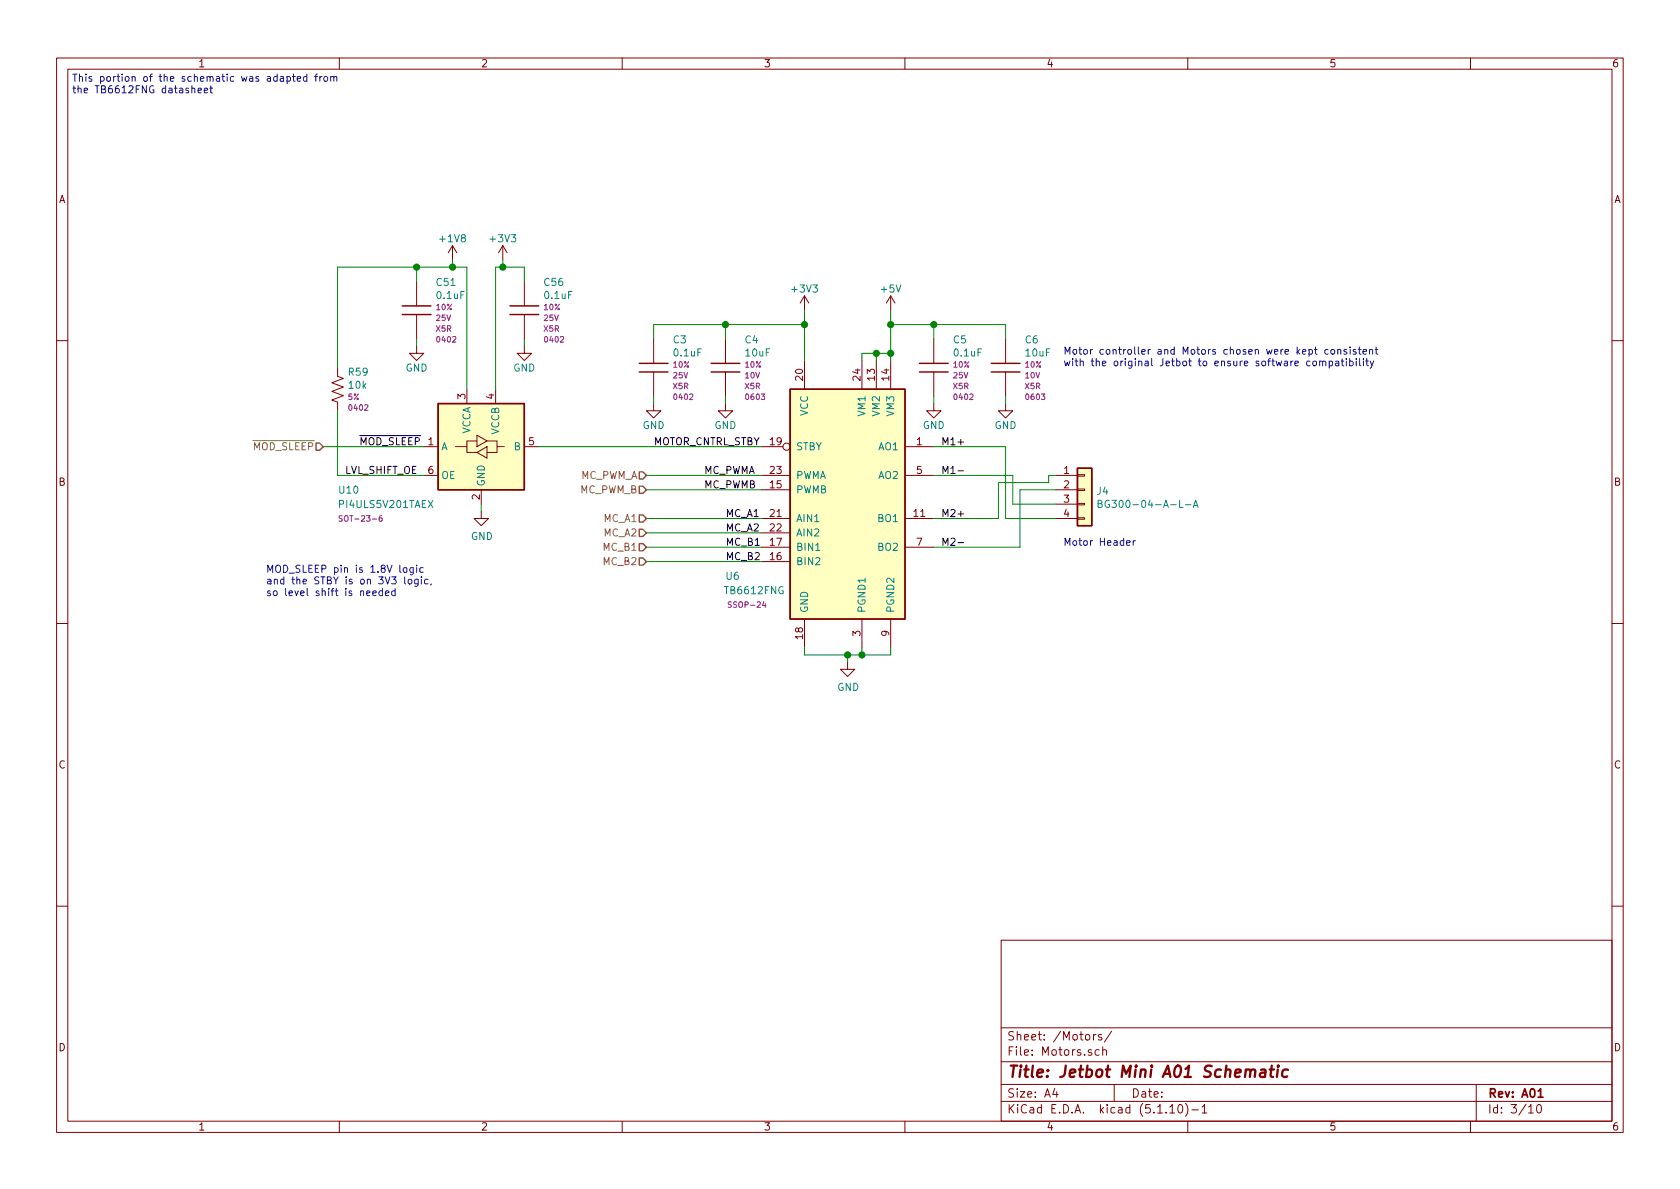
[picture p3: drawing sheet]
<svg xmlns="http://www.w3.org/2000/svg" width="297mm" height="210mm" viewBox="0 0 297 210" stroke-linecap="round" stroke-linejoin="round" font-family="sans-serif">
<g fill="none" stroke="#840000" stroke-width=".18">
<path d="M10 10.3h277v189.9h-277zM12 12.2h273v186.1h-273zM60 10.3v1.9M110 10.3v1.9M160 10.3v1.9M210 10.3v1.9M260 10.3v1.9M73.7 49.8v4.3M73.7 55.6v4.3M80 43.4l-.8 1.3M80 43.4v2.6M80 43.4l.8 1.3"/>
<path d="M88.9 43.4l-.8 1.3M88.9 43.4v2.6M88.9 43.4l.8 1.3M92.7 49.8v4.3M92.7 55.6v4.3M115.6 59.9v4.4M128.3 59.9v4.4M142.2 52.3v2.6M142.2 52.3l-.7 1.3M142.2 52.3l.8 1.3M157.5 52.3v2.6M157.5 52.3l-.8 1.3"/>
<path d="M157.5 52.3l.7 1.3M165.1 59.9v4.4M177.8 59.9v4.4M10 60.2h2M59.7 65v1.5l1 .4-2 .8 2 .7-2 .8 2 .8-2 .7 1 .4v1.5M73.7 61.2v1.3h1.2l-1.2 1.2-1.3-1.2h1.3M74.9 79h2.6M80.5 79h2v1h1.8M82.5 68.8v2.6M84.3 78h-1.8v1M84.3 77l1.8 1-1.8 1zM86.1 78h1.8v1h1.3"/>
<path d="M87.6 68.8v2.6M87.9 79v1h-1.8M92.7 61.2v1.3h1.3l-1.3 1.2-1.3-1.2h1.3M92.7 79h2.5M115.6 71.4v1.2h1.2l-1.2 1.3-1.3-1.3h1.3M115.6 65.8v4.3M128.3 71.4v1.2h1.2l-1.2 1.3-1.3-1.3h1.3M128.3 65.8v4.3M134.6 79h3.8M142.2 63.7v5.1M152.4 63.7v5.1M154.9 63.7v5.1"/>
<path d="M157.5 63.7v5.1M160 79h5.1M165.1 71.4v1.2h1.3l-1.3 1.3-1.3-1.3h1.3M165.1 65.8v4.3M177.8 71.4v1.2h1.3l-1.3 1.3-1.3-1.3h1.3M177.8 65.8v4.3M285 60.2h2M74.9 84.1h2.6M84.3 80l1.8-1v2zM85.1 90.4v1.3h1.3l-1.3 1.3-1.3-1.3h1.3M85.1 86.6v2.5M134.6 91.7h5.1"/>
<path d="M134.6 86.6h5.1M134.6 99.3h5.1M134.6 96.8h5.1M134.6 94.2h5.1M134.6 84.1h5.1M160 91.7h5.1M160 96.8h5.1M160 84.1h5.1M186.7 91.7h3.8M186.7 86.6h3.8M186.7 84.1h3.8M186.7 89.1h3.8"/>
<path d="M190.5 91.6h1.3v.2h-1.3zM190.5 89h1.3v.3h-1.3zM190.5 86.5h1.3v.2h-1.3zM190.5 83.9h1.3v.3h-1.3zM10 110.3h2M142.2 109.5v5M149.9 117.1v1.3h1.2l-1.2 1.2-1.3-1.2h1.3M152.4 109.5v5M157.5 109.5v5M285 110.3h2M10 160.2h2M177 166.3h108v32h-108z"/>
<path d="M285 160.2h2M60 198.3v1.9M110 198.3v1.9M160 198.3v1.9M177 194.8h108M177 191.8h108M177 187.8h108M177 181.8h108M186.5 192.5l-.4 1h1M186.8 193v1M193.3 182.9v1M193.8 182.9l-.3 .1-.2 .2"/>
<path d="M194.3 185.7l-.4-.1-.3 .3 .1 .6 .2 .1 .4-.1M194.8 183a.37 .37 0 0 0-.6 .1l.1 .3 .5 .1v.1l-.2 .3-.4-.1M195 185.7a.37 .37 0 0 1 .6 .1v.8M195 185.1v1.5M196.5 182.3l-1.2 2M197 191.8v3M206.8 195.8l.5-.5v1.5M206.8 196.8h.9M208.5 195.4l.1-.1a.8 .8 0 0 1 .5 .8 .8 .8 0 0 1-.5 .7 1 1 0 0 1-.1-1.4zM209.6 195.1a1.71 1.71 0 0 1 0 2.3M210 198.3v1.9M210.7 196.3h1.2"/>
<path d="M212.5 195.8l.5-.5v1.5M212.5 196.8h.9M260 198.3v1.9M261 191.8v6.5M270.3 195.8l.4-.5v1.5M270.3 196.8h.8M271.8 195.5l.4-.2a.94 .94 0 0 1 0 1.5 .79 .79 0 0 1-.4-1.3z"/>
<circle cx="139.1" cy="79" r=".63"/>
</g>
<path d="M272 193l.4-.5v1.5M272 194h.8" fill="none" stroke="#840000" stroke-width=".3"/>
<path d="M221.1 189.4a.47 .47 0 0 1 .4-.3 .47 .47 0 0 1 .5 .3l-.2 1M223 189.2h.7l-.1 1.2M223.8 189.6l-.7 .1a.4 .4 0 0 0-.4 .3 .4 .4 0 0 0 .3 .4l.7-.1M224.5 189.1h.7M224.9 188.4l-.3 1.8 .1 .1 .4 .1M225.9 189.1l-.1 1.3M226 188.4v.2M227.7 189.2a.68 .68 0 0 0-1 .3v.8l.3 .1 .6-.1" fill="none" stroke="#840000" stroke-width=".41"/>
<g fill="#ffffc2" stroke="#ffffc2" stroke-width=".18">
<path d="M139.7 68.8h20.3v40.7h-20.3z"/>
<path d="M190.5 82.8h2.5v10.2h-2.5z"/>
<path d="M77.5 71.4h15.2v15.2h-15.2z"/>
</g>
<g fill="none" stroke="#840000" stroke-width=".25">
<path d="M71.1 55.6h5.1M71.1 54.1h5.1M90.2 55.6h5M90.2 54.1h5M77.5 71.4h15.2v15.2h-15.2zM113 65.8h5.1M113 64.3h5.1M125.7 65.8h5.1M125.7 64.3h5.1M139.7 68.8h20.3v40.7h-20.3zM162.6 65.8h5M162.6 64.3h5"/>
<path d="M175.3 65.8h5M175.3 64.3h5M190.5 82.8h2.5v10.2h-2.5z"/>
</g>
<path d="M144.2 97.3h.8M194.2 89.1l.5-.1 .1-.2v-.2l-.6-.1v1.2h.5l.1-.1 .1-.3-.3-.2M196.1 88.5a.59 .59 0 0 0-.7 .6 .59 .59 0 0 0 .7 .6l.1-.5h-.3M209.6 89.2h1M211 89.7l.4-1.2 .4 1.2M211.1 89.4h.6" fill="none" stroke="#008484" stroke-width=".18"/>
<path d="M60.5 91.2l-.5 .1a.41 .41 0 0 0 .5 .5l-.1 .3h-.5M67.5 91.2h-.3l-.1 .2-.1 .6 .2 .2 .3-.1 .1-.4-.2-.1-.4 .1M129.3 106.5h-.5a.41 .41 0 0 0 .5 .5l-.1 .4h-.4" fill="none" stroke="#840084" stroke-width=".18"/>
<g fill="none" stroke="#008400" stroke-width=".18">
<path d="M73.7 47.2v2.6M73.7 59.9v1.3M80 46v1.2M88.9 46v1.2M92.7 49.8v-2.6h-5.1v21.6M92.7 59.9v1.3M128.3 57.4v2.5M142.2 57.4h-26.6v2.5M142.2 54.9v8.8M157.5 57.4h20.3v2.5M157.5 54.9v8.8M165.1 57.4v2.5"/>
<path d="M57.1 79h17.8M59.7 72.6v11.5h15.2M59.7 65v-17.8h22.8v21.6M95.2 79h39.4M115.6 70.1v1.3M128.3 70.1v1.3M154.9 62.5v1.2M157.5 62.5h-5.1v1.2M165.1 79h12.7v12.7h8.9M165.1 70.1v1.3M177.8 70.1v1.3M85.1 89.1v1.3"/>
<path d="M114.3 96.8h20.3M114.3 86.6h20.3M114.3 84.1h20.3M114.3 91.7h20.3M114.3 99.3h20.3M114.3 94.2h20.3M165.1 84.1h14v5h7.6M186.7 86.6h-6.4v10.2h-15.2M186.7 84.1h-1.3v1.2h-8.9v6.4h-11.4M142.2 114.5v1.3h15.3v-1.3M149.9 115.8v1.3M152.4 114.5v1.3"/>
</g>
<path d="M55.9 78.4h.6l.6 .6-.6 .6h-.6zM113 98.7h.7l.6 .6-.6 .6h-.7zM113 96.1h.7l.6 .7-.6 .6h-.7zM113 93.6h.7l.6 .6-.6 .7h-.7zM113 91.1h.7l.6 .6-.6 .6h-.7zM113 86h.7l.6 .6-.6 .6h-.7zM113 83.4h.7l.6 .7-.6 .6h-.7z" fill="none" stroke="#848400" stroke-width=".25"/>
<path d="M169.4 96h1M169.4 83.3h1" fill="none" stroke="#000" stroke-width=".18"/>
<g fill="none" stroke="#0000c2" stroke-width=".18">
<path d="M33.9 15.7l.2-.1h.3l.1 .8M35 16l.6-.1v-.3h-.4l-.2 .2 .1 .6h.5M36.1 16l.6-.1v-.3h-.4l-.2 .2 .1 .6h.5M37.1 15.6h.5M37.3 15.2v1.1l.3 .1M50.7 13.6l.4-.1 .3 .3-.2 .5h-.5M50.7 13.5v1.3M51.7 13.5h.5M51.9 13.1v1.1l.3 .2M52.6 13.9l.6-.1-.1-.2-.4-.1-.1 .2v.6h.5M54.3 13.6l-.4-.1-.3 .3 .2 .5h.5M54.3 13.1v1.3"/>
<path d="M55.7 13.5h.4M56.1 13.1l-.3 .2v1.1M56.5 13.5v.9M56.9 13.5l-.4 .3M57.4 13.6l.3-.1 .2 .3v.3l-.2 .3-.3-.1-.1-.2zM58.5 13.7l.2-.2 .3 .1v.8M58.5 13.5v.9M59 13.7l.2-.2 .3 .1 .1 .8M231.6 63.9l-.3-.1-.3 .3 .1 .5h.5M232.2 63.9l.3-.1 .2 .2v.6l-.3 .1-.3-.2zM233.3 64l.2-.2 .3 .1 .1 .8M233.3 63.8v.9"/>
<path d="M233.9 64l.1-.2 .3 .1 .1 .8M234.8 61.8h-.3l-.3 .2 .1 .6h.5M235 63.9l.4-.1 .2 .3-.1 .5h-.5M235 63.8v1.3M235.4 61.8h.3l.3 .2-.1 .6h-.3l-.3-.2zM236.2 63.9h.5v.8M236.5 61.9l.2-.1h.3l.1 .8M236.5 61.8v.8M236.7 64.2h-.4l-.2 .2 .1 .2h.5M237.1 63.8h.5M237.3 63.4v1.1l.3 .2M238 63.4v.1"/>
<path d="M238 63.8v.9M238.1 61.8h-.3l-.2 .2 .1 .1 .4 .2v.3h-.5M238.6 63.9l.4-.1 .2 .3-.1 .5h-.5M238.6 63.4v1.3M238.7 61.4v.1M238.7 61.8v.8M239.7 61.8h-.3l-.2 .2 .1 .1 .4 .2v.3h-.5M239.8 63.4v.1M239.8 63.8v.9M240.2 61.8h.4M240.3 61.4v1.1l.3 .1M240.4 63.4v1.1l.2 .2"/>
<path d="M241 62.2l.6-.1v-.3h-.4l-.2 .2 .1 .6h.5M241.1 63.4v.1M241.1 63.8v.9M241.5 63.8h.5M241.7 63.4v1.1l.3 .2M242.1 61.9l.2-.1h.3l.1 .8M242.1 61.8v.8M242.3 63.8l.3 .9M242.9 63.8l-.5 1.2-.1 .1M243.1 61.8h.5M243.3 61.4v1.1l.3 .1M73.7 99.9v.2"/>
<path d="M199.2 96l.6-.1-.1-.2-.3-.1-.2 .2 .1 .6h.4M200.4 95.6v.8M200.7 95.6l-.3 .2M64.8 104.9l.6-.1v-.3h-.4l-.2 .2 .1 .6h.5M65.9 104.9l.6-.1v-.3h-.4l-.2 .2 .1 .6h.5M67.6 104.5h-.3l-.3 .2 .1 .6h.5M67.6 104.1v1.2M68.1 104.9l.7-.1-.1-.3h-.3l-.3 .2 .1 .6h.5M69.8 104.5h-.3l-.3 .2 .2 .6h.4M69.8 104.1v1.2M71.4 100.4h.3l.2 .1v.7h-.3l-.3-.2zM71.6 102v1.1l.1 .2"/>
<path d="M72.3 102.5l.3-.1 .2 .3-.1 .5-.3 .1-.2-.2zM73.1 100.4l-.1 1.1-.2 .1h-.3M73.1 100.4h-.4l-.2 .2 .1 .6h.5M73.7 100.4v.8M73.9 102.4v1l-.2 .3-.3-.1M73.9 102.5l-.4-.1-.2 .3 .1 .5h.5M74.5 102v.1M74.5 102.4v.9M74.8 100.4h-.4l-.2 .2 .1 .6h.5M75.7 102.5l-.4-.1-.2 .3 .1 .5h.5M76.3 103.2l-.2 .2"/>
</g>
<g fill="#008400" stroke="#008400" stroke-width=".25">
<circle cx="128.3" cy="57.4" r=".51"/>
<circle cx="142.2" cy="57.4" r=".51"/>
<circle cx="73.7" cy="47.2" r=".51"/>
<circle cx="157.5" cy="57.4" r=".51"/>
<circle cx="165.1" cy="57.4" r=".51"/>
<circle cx="88.9" cy="47.2" r=".51"/>
<circle cx="80" cy="47.2" r=".51"/>
<circle cx="154.9" cy="62.5" r=".51"/>
<circle cx="157.5" cy="62.5" r=".51"/>
<circle cx="149.9" cy="115.8" r=".51"/>
<circle cx="152.4" cy="115.8" r=".51"/>
</g>
<text font-size="2.8" fill="#840000" x="178" y="190.5">Title: Jetbot Mini A01 Schematic</text>
<g font-size="2.1" fill="#840000">
<text x="178" y="184">Sheet: /Motors/</text>
<text x="178" y="186.7">File: Motors.sch</text>
<text x="178" y="196.9">KiCad E.D.A. kicad (5.1.10)-1</text>
<text x="178" y="194.1">Size: A4</text>
<text x="200" y="194.1">Date:</text>
<text x="263" y="194.1">Rev: A01</text>
<text x="263" y="196.9">Id: 3/10</text>
</g>
<g font-size="1.8" fill="#840000">
<text x="35" y="11.9">1</text>
<text x="85" y="11.9">2</text>
<text x="135" y="11.9">3</text>
<text x="185" y="11.9">4</text>
<text x="235" y="11.9">5</text>
<text x="285" y="11.9">6</text>
<text x="10.4" y="35.9">A</text>
<text x="285.4" y="35.9">A</text>
<text x="82.3" y="70.6" transform="rotate(-90 82.3 70.6)">3</text>
<text x="87.4" y="70.6" transform="rotate(-90 87.4 70.6)">4</text>
<text x="142" y="67.3" transform="rotate(-90 142 67.3)">20</text>
<text x="152.1" y="67.3" transform="rotate(-90 152.1 67.3)">24</text>
<text x="154.7" y="67.3" transform="rotate(-90 154.7 67.3)">13</text>
<text x="157.2" y="67.3" transform="rotate(-90 157.2 67.3)">14</text>
<text x="75.7" y="78.7">1</text>
<text x="75.7" y="83.8">6</text>
<text x="93.5" y="78.7">5</text>
<text x="136.2" y="78.7">19</text>
<text x="136.2" y="83.8">23</text>
<text x="162.1" y="78.7">1</text>
<text x="162.1" y="83.8">5</text>
<text x="188.1" y="83.8">1</text>
<text x="10.4" y="85.9">B</text>
<text x="84.8" y="88.4" transform="rotate(-90 84.8 88.4)">2</text>
<text x="136.2" y="86.4">15</text>
<text x="188.1" y="86.4">2</text>
<text x="188.1" y="88.9">3</text>
<text x="285.4" y="85.9">B</text>
<text x="136.2" y="91.4">21</text>
<text x="136.2" y="94">22</text>
<text x="161.6" y="91.4">11</text>
<text x="188.1" y="91.4">4</text>
<text x="136.2" y="99.1">16</text>
<text x="136.2" y="96.5">17</text>
<text x="162.1" y="96.5">7</text>
<text x="142" y="113" transform="rotate(-90 142 113)">18</text>
<text x="152.1" y="112.5" transform="rotate(-90 152.1 112.5)">3</text>
<text x="157.2" y="112.5" transform="rotate(-90 157.2 112.5)">9</text>
<text x="10.4" y="135.9">C</text>
<text x="285.4" y="135.9">C</text>
<text x="10.4" y="185.9">D</text>
<text x="285.4" y="185.9">D</text>
<text x="35" y="199.9">1</text>
<text x="85" y="199.9">2</text>
<text x="135" y="199.9">3</text>
<text x="185" y="199.9">4</text>
<text x="235" y="199.9">5</text>
<text x="285" y="199.9">6</text>
</g>
<g font-size="1.8" fill="#0000c2">
<text x="12.7" y="14.4">This portion of the schematic was adapted from</text>
<text x="12.7" y="16.5">the TB6612FNG datasheet</text>
<text x="188" y="62.7">Motor controller and Motors chosen were kept consistent</text>
<text x="188" y="64.8">with the original Jetbot to ensure software compatibility</text>
<text x="47" y="101.3">MOD_SLEEP pin is 1.8V logic</text>
<text x="188" y="96.5">Motor Header</text>
<text x="47" y="103.3">and the STBY is on 3V3 logic,</text>
<text x="47" y="105.4">so level shift is needed</text>
</g>
<g font-size="1.8" fill="#008484">
<text x="77.9" y="42.8">+1V8</text>
<text x="86.8" y="42.8">+3V3</text>
<text x="77.2" y="50.6">C51</text>
<text x="77.3" y="52.9">0.1uF</text>
<text x="96.3" y="50.6">C56</text>
<text x="96.4" y="52.9">0.1uF</text>
<text x="140.2" y="51.7">+3V3</text>
<text x="155.9" y="51.7">+5V</text>
<text x="71.7" y="65.7">GND</text>
<text x="90.8" y="65.7">GND</text>
<text x="119.1" y="60.7">C3</text>
<text x="119.3" y="63">0.1uF</text>
<text x="131.8" y="60.7">C4</text>
<text x="131.9" y="63">10uF</text>
<text x="168.6" y="60.7">C5</text>
<text x="168.8" y="63">0.1uF</text>
<text x="181.3" y="60.7">C6</text>
<text x="181.4" y="63">10uF</text>
<text x="61.7" y="66.4">R59</text>
<text x="61.7" y="68.8">10k</text>
<text x="83.2" y="76.9" transform="rotate(-90 83.2 76.9)">VCCA</text>
<text x="88.3" y="76.9" transform="rotate(-90 88.3 76.9)">VCCB</text>
<text x="113.6" y="75.9">GND</text>
<text x="126.3" y="75.9">GND</text>
<text x="142.9" y="73.6" transform="rotate(-90 142.9 73.6)">VCC</text>
<text x="153" y="73.5" transform="rotate(-90 153 73.5)">VM1</text>
<text x="155.6" y="73.5" transform="rotate(-90 155.6 73.5)">VM2</text>
<text x="158.1" y="73.5" transform="rotate(-90 158.1 73.5)">VM3</text>
<text x="163.1" y="75.9">GND</text>
<text x="175.8" y="75.9">GND</text>
<text x="78" y="79.6">A</text>
<text x="90.9" y="79.6">B</text>
<text x="140.7" y="79.6">STBY</text>
<text x="155.4" y="79.6">AO1</text>
<text x="60" y="87.3">U10</text>
<text x="60.2" y="89.8">PI4ULS5V201TAEX</text>
<text x="78" y="84.7">OE</text>
<text x="85.7" y="86.1" transform="rotate(-90 85.7 86.1)">GND</text>
<text x="140.7" y="87.2">PWMB</text>
<text x="140.7" y="84.7">PWMA</text>
<text x="155.4" y="84.7">AO2</text>
<text x="194" y="87.5">J4</text>
<text x="196.1" y="89.8">BG300-04-A-L-A</text>
<text x="83.3" y="95.5">GND</text>
<text x="140.7" y="92.3">AIN1</text>
<text x="140.7" y="94.9">AIN2</text>
<text x="155.4" y="92.3">BO1</text>
<text x="140.7" y="99.9">BIN2</text>
<text x="140.7" y="97.4">BIN1</text>
<text x="155.4" y="97.4">BO2</text>
<text x="128.3" y="105.1">TB6612FNG</text>
<text x="128.4" y="102.5">U6</text>
<text x="142.9" y="108.5" transform="rotate(-90 142.9 108.5)">GND</text>
<text x="153" y="108.5" transform="rotate(-90 153 108.5)">PGND1</text>
<text x="158.1" y="108.5" transform="rotate(-90 158.1 108.5)">PGND2</text>
<text x="148" y="122.2">GND</text>
</g>
<g font-size="1.8" fill="#848400">
<text x="44.7" y="79.6">MOD_SLEEP</text>
<text x="102.5" y="87.2">MC_PWM_B</text>
<text x="102.5" y="84.7">MC_PWM_A</text>
<text x="106.8" y="94.9">MC_A2</text>
<text x="106.8" y="92.3">MC_A1</text>
<text x="106.8" y="99.9">MC_B2</text>
<text x="106.8" y="97.4">MC_B1</text>
</g>
<g font-size="1.8">
<text x="61" y="83.8">LVL_SHIFT_OE</text>
<text x="63.5" y="78.7">MOD_SLEEP</text>
<text x="115.6" y="78.7">MOTOR_CNTRL_STBY</text>
<text x="124.5" y="83.8">MC_PWMA</text>
<text x="166.4" y="78.7">M1+</text>
<text x="166.4" y="83.8">M1-</text>
<text x="124.5" y="86.4">MC_PWMB</text>
<text x="128.3" y="94">MC_A2</text>
<text x="128.3" y="91.4">MC_A1</text>
<text x="166.4" y="91.4">M2+</text>
<text x="128.3" y="99.1">MC_B2</text>
<text x="128.3" y="96.5">MC_B1</text>
<text x="166.4" y="96.5">M2-</text>
</g>
<g font-size="1.4" fill="#840084">
<text x="77.1" y="58.6">X5R</text>
<text x="77.2" y="54.8">10%</text>
<text x="77.2" y="56.7">25V</text>
<text x="96.2" y="58.6">X5R</text>
<text x="96.2" y="54.8">10%</text>
<text x="96.2" y="56.7">25V</text>
<text x="77.4" y="60.5">0402</text>
<text x="96.4" y="60.5">0402</text>
<text x="119.1" y="65">10%</text>
<text x="131.8" y="65">10%</text>
<text x="168.6" y="65">10%</text>
<text x="181.3" y="65">10%</text>
<text x="61.5" y="70.7">5%</text>
<text x="119" y="68.8">X5R</text>
<text x="119.1" y="66.9">25V</text>
<text x="119.3" y="70.7">0402</text>
<text x="131.7" y="68.8">X5R</text>
<text x="131.8" y="66.9">10V</text>
<text x="132" y="70.7">0603</text>
<text x="168.6" y="68.8">X5R</text>
<text x="168.6" y="66.9">25V</text>
<text x="168.8" y="70.7">0402</text>
<text x="181.3" y="68.8">X5R</text>
<text x="181.3" y="66.9">10V</text>
<text x="181.5" y="70.7">0603</text>
<text x="61.8" y="72.6">0402</text>
<text x="60.8" y="92.2">SOT-23-6</text>
<text x="129.2" y="107.5">SSOP-24</text>
</g>
</svg>
